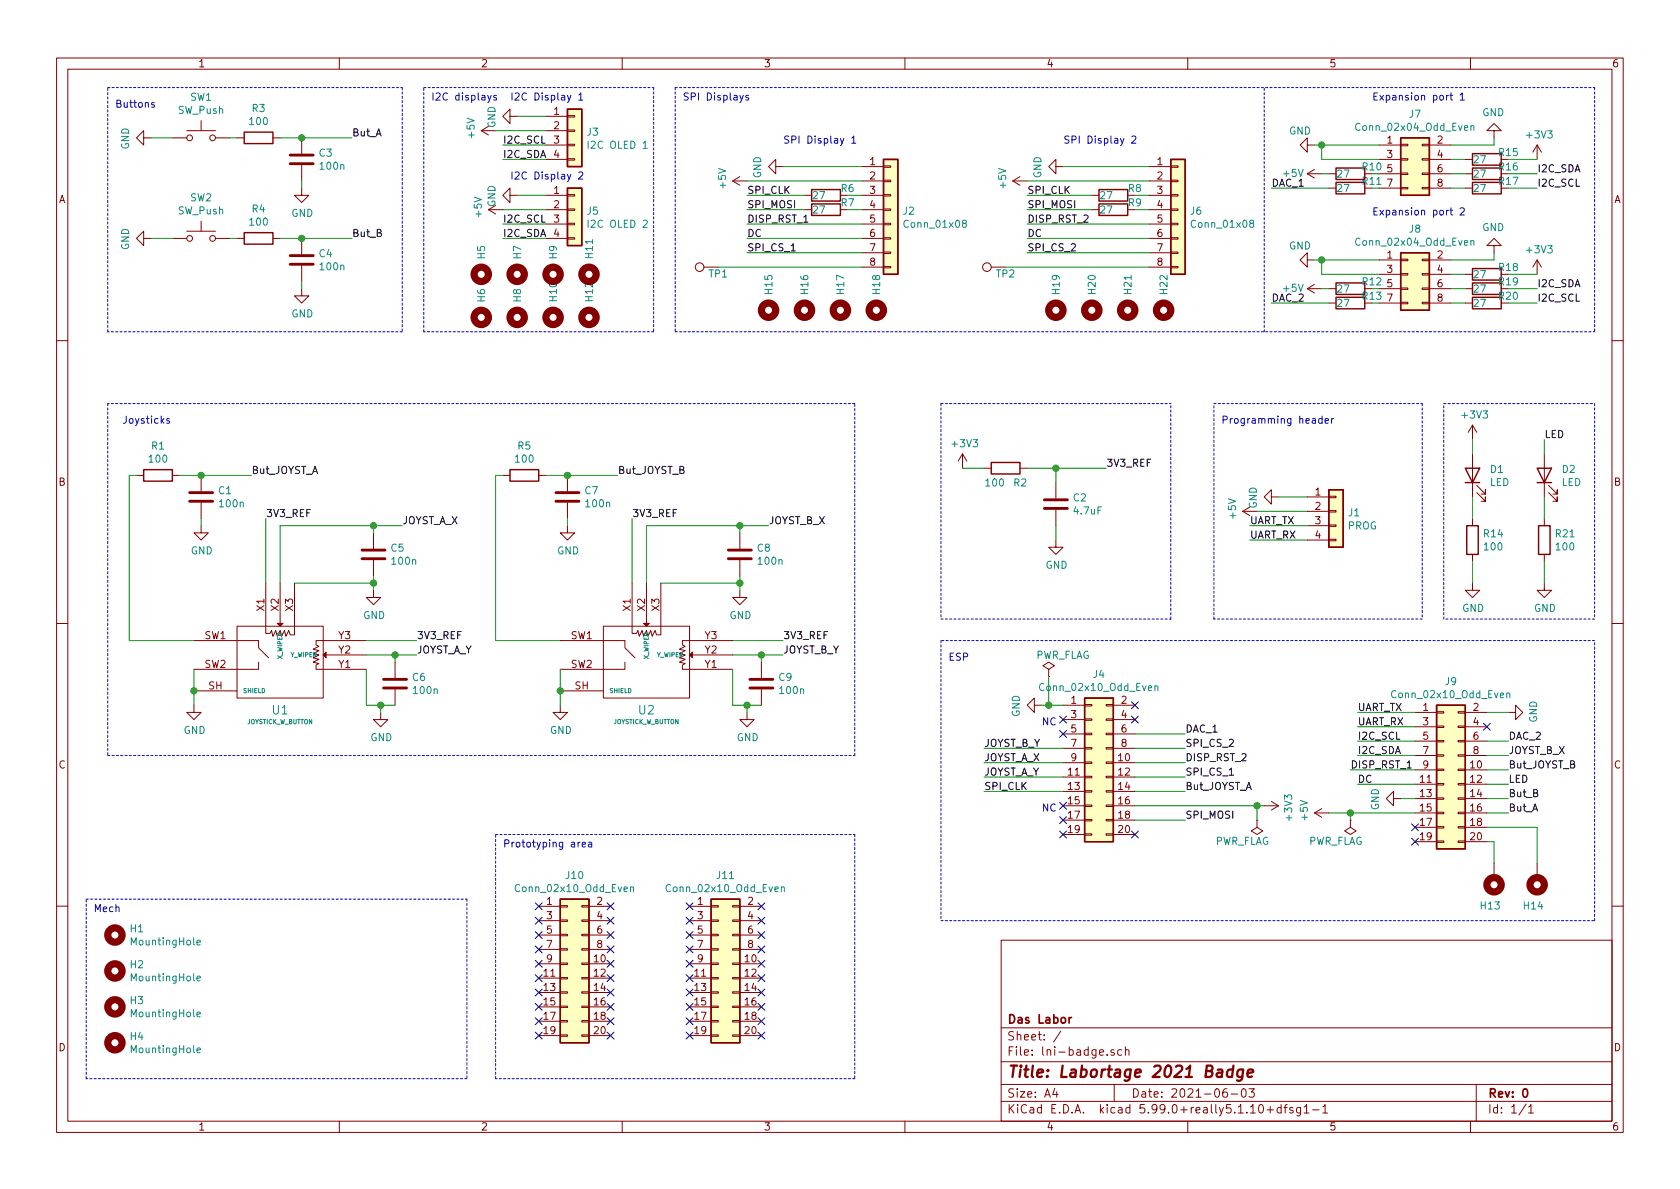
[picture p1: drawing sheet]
<svg xmlns="http://www.w3.org/2000/svg" width="297mm" height="210mm" viewBox="0 0 297 210" stroke-linecap="round" stroke-linejoin="round" font-family="sans-serif">
<g fill="none" stroke="#840000" stroke-width=".18">
<path d="M10 10.3h277v189.9h-277zM12 12.2h273v186.1h-273zM60 10.3v1.9M110 10.3v1.9M160 10.3v1.9M210 10.3v1.9M260 10.3v1.9M25.4 24.4v-1.3l-1.3 1.3 1.3 1.2v-1.2h1.3M30.5 24.4h2.5M33 23.1h5.1M35.6 21.3v1.8M35.6 39.1v1.8"/>
<path d="M38.1 24.4h2.5M41.9 24.4h1.3M48.3 24.4h1.2M53.3 33.3v1.2h1.3l-1.3 1.3-1.2-1.3h1.2M53.3 24.4v2.8M53.3 29.2v2.8M85.1 23.1h2.5M85.1 23.1l1.3 .8M86.4 22.3l-1.3 .8M88.9 37.1h-2.5l1.2 .7M90.2 34.5v-1.2l-1.3 1.2 1.3 1.3v-1.3h1.2M90.2 20.6v-1.3l-1.3 1.3 1.3 1.2v-1.2h1.2"/>
<path d="M96.5 37.1h3.8M96.5 34.5h3.8M96.5 28.2h3.8M96.5 25.6h3.8M96.5 23.1h3.8M96.5 39.6h3.8M96.5 20.6h3.8M100.3 28.1h1.3v.2h-1.3zM100.3 25.5h1.3v.3h-1.3zM100.3 20.4h1.3v.3h-1.3zM100.3 23h1.3v.2h-1.3zM100.3 39.5h1.3v.2h-1.3z"/>
<path d="M100.3 34.4h1.3v.3h-1.3zM100.3 37h1.3v.2h-1.3zM129.5 32h2.6M129.5 32l1.3 .8M130.8 31.2l-1.3 .8M137.2 29.5v-1.3l-1.3 1.3 1.3 1.2v-1.2h1.2M142.2 37.1h1.3M142.2 34.5h1.3M152.4 37.1h3.8M152.4 34.5h3.8M152.4 32h3.8M152.4 29.5h3.8"/>
<path d="M152.4 39.6h3.8M156.2 39.5h1.3v.2h-1.3zM156.2 34.4h1.3v.3h-1.3zM156.2 31.9h1.3v.2h-1.3zM156.2 29.3h1.3v.3h-1.3zM156.2 37h1.3v.2h-1.3zM179.1 32l1.2 .8M179.1 32h2.5M180.3 31.2l-1.2 .8M186.7 29.5v-1.3l-1.3 1.3 1.3 1.2v-1.2h1.3M193 37.1h1.3M193 34.5h1.3"/>
<path d="M203.2 37.1h3.8M203.2 34.5h3.8M203.2 32h3.8M203.2 29.5h3.8M203.2 39.6h3.8M207 39.5h1.3v.2h-1.3zM207 34.4h1.3v.3h-1.3zM207 31.9h1.3v.2h-1.3zM207 29.3h1.3v.3h-1.3zM207 37h1.3v.2h-1.3zM231.1 25.6v-1.2l-1.2 1.2 1.2 1.3v-1.3h1.3M231.1 30.7h2.6"/>
<path d="M231.1 30.7l1.3 .8M232.4 30l-1.3 .7M234.9 33.3h1.3M234.9 30.7h1.3M243.8 33.3h3.8M243.8 30.7h3.8M243.8 28.2h3.8M243.8 25.6h3.8M247.6 33.1h1.3v.3h-1.3zM247.6 30.6h1.3v.3h-1.3zM247.6 25.5h1.3v.3h-1.3zM247.6 28.1h1.3v.2h-1.3z"/>
<path d="M251.5 33.1h1.2v.3h-1.2zM251.5 30.6h1.2v.3h-1.2zM251.5 25.5h1.2v.3h-1.2zM251.5 28.1h1.2v.2h-1.2zM252.7 33.3h3.8M252.7 30.7h3.8M252.7 28.2h3.8M252.7 25.6h3.8M259.1 33.3h1.2M259.1 30.7h1.2M259.1 28.2h1.2M264.2 23.1h1.2l-1.2-1.3-1.3 1.3h1.3v1.3"/>
<path d="M271.8 25.6v2.6M271.8 25.6l-.8 1.3M271.8 25.6l.7 1.3M25.4 42.2v-1.3l-1.3 1.3 1.3 1.2v-1.2h1.3M30.5 42.2h2.5M33 40.9h5.1M38.1 42.2h2.5M41.9 42.2h1.3M48.3 42.2h1.2M53.3 51v1.3h1.3l-1.3 1.3-1.2-1.3h1.2M53.3 42.2v2.8M53.3 47v2.8"/>
<path d="M96.5 42.2h3.8M100.3 42h1.3v.3h-1.3zM124.5 47.2h2.5M152.4 42.2h3.8M152.4 47.2h3.8M152.4 44.7h3.8M156.2 42h1.3v.3h-1.3zM156.2 44.6h1.3v.2h-1.3zM156.2 47.1h1.3v.3h-1.3zM175.3 47.2h2.5M203.2 42.2h3.8M203.2 47.2h3.8"/>
<path d="M203.2 44.7h3.8M207 42h1.3v.3h-1.3zM207 44.6h1.3v.2h-1.3zM207 47.1h1.3v.3h-1.3zM231.1 46v-1.3l-1.2 1.3 1.2 1.2v-1.2h1.3M231.1 51h2.6M231.1 51l1.3 .8M232.4 50.3l-1.3 .7M234.9 51h1.3M234.9 53.6h1.3M243.8 46h3.8M243.8 48.5h3.8"/>
<path d="M243.8 51h3.8M243.8 53.6h3.8M247.6 53.5h1.3v.2h-1.3zM247.6 50.9h1.3v.3h-1.3zM247.6 45.8h1.3v.3h-1.3zM247.6 48.4h1.3v.2h-1.3zM251.5 53.5h1.2v.2h-1.2zM251.5 50.9h1.2v.3h-1.2zM251.5 45.8h1.2v.3h-1.2zM251.5 48.4h1.2v.2h-1.2zM252.7 46h3.8M252.7 48.5h3.8"/>
<path d="M252.7 51h3.8M252.7 53.6h3.8M259.1 48.5h1.2M259.1 51h1.2M259.1 53.6h1.2M264.2 43.4h1.2l-1.2-1.2-1.3 1.2h1.3v1.3M271.8 46l-.8 1.2M271.8 46v2.5M271.8 46l.7 1.2M10 60.2h2M260.3 75.2v2.5M260.3 75.2l-.7 1.2"/>
<path d="M260.3 75.2l.8 1.2M285 60.2h2M24.1 84.1h1.3M30.5 84.1h1.2M35.6 93v1.2h1.2l-1.2 1.3-1.3-1.3h1.3M35.6 84.1v2.8M35.6 88.9v2.8M66 94.2v2.8M66 99.1v2.7M88.9 84.1h1.3M95.2 84.1h1.3M100.3 93v1.2h1.3l-1.3 1.3-1.2-1.3h1.2"/>
<path d="M100.3 84.1v2.8M100.3 88.9v2.8M130.8 94.2v2.8M130.8 99.1v2.7M170.2 80.3l-.8 1.2M170.2 80.3v2.5M170.2 80.3l.7 1.2M174 82.8h1.3M180.3 82.8h1.3M186.7 95.5v1.3h1.3l-1.3 1.2-1.3-1.2h1.3M186.7 85.3v2.8M186.7 90.2v2.8"/>
<path d="M219.7 90.4h2.5M219.7 90.4l1.3 .8M221 89.7l-1.3 .7M224.8 87.9v-1.3l-1.3 1.3 1.3 1.2v-1.2h1.3M231.1 87.9h3.8M231.1 90.4h3.8M231.1 93h3.8M231.1 95.5h3.8M234.9 95.4h1.3v.2h-1.3zM234.9 92.8h1.3v.3h-1.3zM234.9 87.8h1.3v.2h-1.3zM234.9 90.3h1.3v.2h-1.3z"/>
<path d="M260.3 80.3v7.6M260.3 91.7v1.3M260.3 98v1.3M261.1 87.1l1.5 1.5v-.7v.7h-.7M261.1 85.8l1.5 1.6v-.8v.8h-.7M273 80.3v7.6M273 91.7v1.3M273 98v1.3M273.8 87.1l1.5 1.5v-.7v.7h-.7M273.8 85.8l1.5 1.6v-.8v.8h-.7M10 110.3h2M34.3 113.3h11.4v1.2l1.8 1.8"/>
<path d="M41.9 110.7h15.2v12.7h-15.2zM45.7 117.1v1.3h-11.4M47 103.1v8.9h.8l.2-.5 .3 1 .5-1 .2 1 .5-1 .3 1 .5-1 .2 1 .6-1 .2 .8h.8v-9.2M49.5 103.1v7.6M57.1 115.8h7.7M64.8 113.3h-8.9v.7l.5 .3-1 .5 1 .3-1 .5 1 .2-1 .5 1 .3-1 .5 1 .2-.5 .3v.8h8.9M66 104.4v1.3h1.3l-1.3 1.2-1.2-1.2h1.2M69.8 117.1v2.8M99.1 113.3h11.4v1.2l1.8 1.8M106.7 110.7h15.2v12.7h-15.2zM110.5 117.1v1.3h-11.4M111.8 103.1v8.9h.7l.3-.5 .2 1 .5-1 .3 1 .5-1 .3 1 .5-1 .2 1 .5-1 .3 .8h.7v-9.2"/>
<path d="M114.3 103.1v7.6M121.9 115.8h7.6M129.5 113.3h-8.9v.7l.6 .3-1.1 .5 1.1 .3-1.1 .5 1.1 .2-1.1 .5 1.1 .3-1.1 .5 1.1 .2-.6 .3v.8h8.9M130.8 104.4v1.3h1.3l-1.3 1.2-1.3-1.2h1.3M134.6 117.1v2.8M185.4 118.4l1-.7-1-.6-1 .6 1 .7v1.2M185.4 119.6h.1M260.3 103.1v1.3h1.3l-1.3 1.3-1.2-1.3h1.2M273 103.1v1.3h1.3l-1.3 1.3-1.2-1.3h1.2M285 110.3h2M34.3 124.7v1.3h1.3l-1.3 1.2-1.3-1.2h1.3M34.3 122.2h7.6"/>
<path d="M67.3 126v1.2h1.3l-1.3 1.3-1.3-1.3h1.3M69.8 121.9v2.8M99.1 124.7v1.3h1.2l-1.2 1.2-1.3-1.2h1.3M99.1 122.2h7.6M132.1 126v1.2h1.2l-1.2 1.3-1.3-1.3h1.3M134.6 121.9v2.8M182.9 124.7v-1.3l-1.3 1.3 1.3 1.3v-1.3h1.2M188 124.7h3.8M188 134.9h3.8M188 137.4h3.8M188 139.9h3.8M188 127.2h3.8"/>
<path d="M188 129.8h3.8M188 132.3h3.8M191.8 139.8h1.2v.3h-1.2zM191.8 137.3h1.2v.2h-1.2zM191.8 132.2h1.2v.3h-1.2zM191.8 129.7h1.2v.2h-1.2zM191.8 127.1h1.2v.3h-1.2zM191.8 124.6h1.2v.2h-1.2zM191.8 134.7h1.2v.3h-1.2zM195.6 139.8h1.2v.3h-1.2zM195.6 137.3h1.2v.2h-1.2zM195.6 132.2h1.2v.3h-1.2z"/>
<path d="M195.6 129.7h1.2v.2h-1.2zM195.6 127.1h1.2v.3h-1.2zM195.6 124.6h1.2v.2h-1.2zM195.6 134.7h1.2v.3h-1.2zM196.8 124.7h3.9M196.8 134.9h3.9M196.8 137.4h3.9M196.8 139.9h3.9M196.8 127.2h3.9M196.8 129.8h3.9M196.8 132.3h3.9M250.2 126h3.8"/>
<path d="M250.2 136.1h3.8M250.2 138.7h3.8M250.2 128.5h3.8M250.2 131.1h3.8M250.2 133.6h3.8M254 138.6h1.3v.2h-1.3zM254 133.5h1.3v.2h-1.3zM254 130.9h1.3v.3h-1.3zM254 128.4h1.3v.2h-1.3zM254 125.9h1.3v.2h-1.3zM254 136h1.3v.3h-1.3zM257.8 138.6h1.3v.2h-1.3z"/>
<path d="M257.8 133.5h1.3v.2h-1.3zM257.8 130.9h1.3v.3h-1.3zM257.8 128.4h1.3v.2h-1.3zM257.8 125.9h1.3v.2h-1.3zM257.8 136h1.3v.3h-1.3zM259.1 126h3.8M259.1 136.1h3.8M259.1 138.7h3.8M259.1 128.5h3.8M259.1 131.1h3.8M259.1 133.6h3.8M266.7 126h1.3v-1.3l1.2 1.3-1.2 1.2v-1.2"/>
<path d="M188 142.5h3.8M188 145h3.8M188 147.6h3.8M191.8 142.4h1.2v.2h-1.2zM191.8 144.9h1.2v.3h-1.2zM191.8 147.4h1.2v.3h-1.2zM195.6 142.4h1.2v.2h-1.2zM195.6 144.9h1.2v.3h-1.2zM195.6 147.4h1.2v.3h-1.2zM196.8 142.5h3.9M196.8 145h3.9M196.8 147.6h3.9"/>
<path d="M222.2 145v1.3l1.1 .6-1.1 .7-1-.7 1-.6M222.2 145h.1M223.5 142.5h2.6M224.8 141.7l1.3 .8M226.1 142.5l-1.3 .8M232.4 143.8l1.3 .7M232.4 143.8h2.5M233.7 143l-1.3 .8M238.8 145v1.3l1 .6-1 .7-1.1-.7 1.1-.6M238.8 145h.1M246.4 141.2v-1.3l-1.3 1.3 1.3 1.3v-1.3h1.2M250.2 143.8h3.8"/>
<path d="M250.2 141.2h3.8M250.2 146.3h3.8M250.2 148.8h3.8M254 141.1h1.3v.2h-1.3zM254 143.6h1.3v.3h-1.3zM254 146.2h1.3v.2h-1.3zM254 148.7h1.3v.3h-1.3zM257.8 141.1h1.3v.2h-1.3zM257.8 143.6h1.3v.3h-1.3zM257.8 146.2h1.3v.2h-1.3zM257.8 148.7h1.3v.3h-1.3zM259.1 143.8h3.8"/>
<path d="M259.1 141.2h3.8M259.1 146.3h3.8M259.1 148.8h3.8M264.2 152.6v2.6M271.8 152.6v2.6M10 160.2h2M95.2 160.3h3.9M95.2 170.4h3.9M95.2 173h3.9M95.2 175.5h3.9M95.2 178h3.9M95.2 162.8h3.9"/>
<path d="M95.2 165.3h3.9M95.2 167.9h3.9M99.1 175.4h1.2v.2h-1.2zM99.1 177.9h1.2v.3h-1.2zM99.1 172.8h1.2v.3h-1.2zM99.1 167.8h1.2v.2h-1.2zM99.1 165.2h1.2v.3h-1.2zM99.1 162.7h1.2v.2h-1.2zM99.1 160.1h1.2v.3h-1.2zM99.1 170.3h1.2v.3h-1.2zM102.9 175.4h1.2v.2h-1.2zM102.9 177.9h1.2v.3h-1.2z"/>
<path d="M102.9 172.8h1.2v.3h-1.2zM102.9 167.8h1.2v.2h-1.2zM102.9 165.2h1.2v.3h-1.2zM102.9 162.7h1.2v.2h-1.2zM102.9 160.1h1.2v.3h-1.2zM102.9 170.3h1.2v.3h-1.2zM104.1 160.3h3.8M104.1 170.4h3.8M104.1 173h3.8M104.1 175.5h3.8M104.1 178h3.8M104.1 162.8h3.8"/>
<path d="M104.1 165.3h3.8M104.1 167.9h3.8M121.9 160.3h3.8M121.9 170.4h3.8M121.9 173h3.8M121.9 175.5h3.8M121.9 178h3.8M121.9 162.8h3.8M121.9 165.3h3.8M121.9 167.9h3.8M125.7 175.4h1.3v.2h-1.3zM125.7 177.9h1.3v.3h-1.3z"/>
<path d="M125.7 172.8h1.3v.3h-1.3zM125.7 167.8h1.3v.2h-1.3zM125.7 165.2h1.3v.3h-1.3zM125.7 162.7h1.3v.2h-1.3zM125.7 160.1h1.3v.3h-1.3zM125.7 170.3h1.3v.3h-1.3zM129.5 175.4h1.3v.2h-1.3zM129.5 177.9h1.3v.3h-1.3zM129.5 172.8h1.3v.3h-1.3zM129.5 167.8h1.3v.2h-1.3zM129.5 165.2h1.3v.3h-1.3zM129.5 162.7h1.3v.2h-1.3z"/>
<path d="M129.5 160.1h1.3v.3h-1.3zM129.5 170.3h1.3v.3h-1.3zM130.8 160.3h3.8M130.8 170.4h3.8M130.8 173h3.8M130.8 175.5h3.8M130.8 178h3.8M130.8 162.8h3.8M130.8 165.3h3.8M130.8 167.9h3.8M177 166.3h108v32h-108zM285 160.2h2"/>
<path d="M60 198.3v1.9M95.2 180.6h3.9M95.2 183.1h3.9M99.1 180.5h1.2v.2h-1.2zM99.1 183h1.2v.3h-1.2zM102.9 180.5h1.2v.2h-1.2zM102.9 183h1.2v.3h-1.2zM104.1 180.6h3.8M104.1 183.1h3.8M110 198.3v1.9M121.9 180.6h3.8M121.9 183.1h3.8"/>
<path d="M125.7 180.5h1.3v.2h-1.3zM125.7 183h1.3v.3h-1.3zM129.5 180.5h1.3v.2h-1.3zM129.5 183h1.3v.3h-1.3zM130.8 180.6h3.8M130.8 183.1h3.8M160 198.3v1.9M177 194.8h108M177 191.8h108M177 187.8h108M177 181.8h108M186.5 192.5l-.4 1h1"/>
<path d="M186.8 193v1M187.6 182.3l-1.3 2M195.8 186.5v.1M197 185.7l-.4-.1-.2 .2 .1 .2 .5 .2v.3h-.6M197 191.8v3M198.3 185.7l-.4-.1-.3 .3 .1 .6 .2 .1 .4-.1M199 185.7l.2-.1 .3 .1 .1 .9M199 185.1v1.5M210 198.3v1.9M216.9 192.5a.62 .62 0 0 0-.7 .7l.1 .7 .2 .1 .5-.1v-.5l-.1-.2-.4-.1-.3 .3M217.7 193.5h1.1M219.6 192.7l.4-.2a.94 .94 0 0 1 0 1.5 .82 .82 0 0 1-.4-1.3z"/>
<path d="M220.8 192.5h1l-.5 .6 .4 .1v.7l-.2 .1-.7-.1M222.7 195.5l.2-.2a.8 .8 0 0 1 .5 .8 .8 .8 0 0 1-.5 .7l-.2-.1-.2-.4zM224 196.3h1.2M224.6 195.7v1.1M226.5 195.9l-.4-.1-.3 .3 .1 .6 .2 .1 .4-.1M226.5 195.3v1.5M227 195.8h.6M227.6 195.3l-.4 .2v1.3M228.6 195.9a.37 .37 0 0 0-.6 .1l.1 .3 .5 .1 .1 .1-.3 .3-.4-.1M229.9 195.8v1.2l-.2 .3h-.4M229.9 195.9l-.4-.1-.3 .3 .1 .6 .2 .1 .4-.1M230.6 195.8l.4-.5v1.5"/>
<path d="M230.6 196.8h.8M232.1 196.3h1.1M233.9 195.8l.4-.5v1.5M233.9 196.8h.8M260 198.3v1.9M261 191.8v6.5M269.8 195.2l-1.2 2M270.3 195.8l.4-.5v1.5M270.3 196.8h.8"/>
<circle cx="33.5" cy="24.4" r=".51"/>
<circle cx="37.6" cy="24.4" r=".51"/>
<circle cx="33.5" cy="42.2" r=".51"/>
<circle cx="37.6" cy="42.2" r=".51"/>
<circle cx="123.7" cy="47.2" r=".76"/>
<circle cx="174.5" cy="47.2" r=".76"/>
</g>
<path d="M189 179.9v1M189.5 179.9l-.5 .3M269.4 192.7l.2-.2a.8 .8 0 0 1 .5 .8 .8 .8 0 0 1-.5 .7l-.2-.1-.2-.4z" fill="none" stroke="#840000" stroke-width=".3"/>
<path d="M218 189.2a.68 .68 0 0 0-1 .3l-.1 .6 .2 .2 .1 .1 .6-.1M218.1 188.4l-.3 2M219.8 189.2a.68 .68 0 0 0-1 .3v.8l.3 .1 .6-.1M219.8 189.1l-.2 1.6a.6 .6 0 0 1-.9 .3M220.6 189.8l1-.2-.1-.4-.5-.1-.4 .3v.9l.2 .1 .6-.1" fill="none" stroke="#840000" stroke-width=".41"/>
<g fill="none" stroke="#840000" stroke-width=".51">
<path d="M51.3 29h4.1M51.3 27.4h4.1M51.3 46.7h4.1M51.3 45.2h4.1M33.5 88.6h4.1M33.5 87.1h4.1M64 98.8h4.1M64 97.3h4.1M98.3 88.6h4.1M98.3 87.1h4.1M128.8 98.8h4M128.8 97.3h4"/>
<path d="M184.7 89.9h4M184.7 88.4h4M67.8 121.7h4.1M67.8 120.1h4.1M132.6 121.7h4.1M132.6 120.1h4.1"/>
</g>
<g fill="none" stroke="#840000" stroke-width=".25">
<path d="M100.3 19.3h2.6v10.2h-2.6zM43.2 23.4h5.1v2h-5.1zM100.3 33.3h2.6v10.1h-2.6zM143.5 36.1h5.1v2h-5.1zM143.5 33.5h5.1v2.1h-5.1zM156.2 28.2h2.5v20.3h-2.5zM194.3 36.1h5.1v2h-5.1zM194.3 33.5h5.1v2.1h-5.1zM207 28.2h2.5v20.3h-2.5zM236.2 32.3h5.1v2h-5.1zM236.2 29.7h5.1v2h-5.1zM247.6 24.4h5.1v10.1h-5.1z"/>
<path d="M260.3 32.3h5.1v2h-5.1zM260.3 29.7h5.1v2h-5.1zM260.3 27.2h5.1v2h-5.1zM43.2 41.1h5.1v2.1h-5.1zM236.2 50h5.1v2.1h-5.1zM236.2 52.6h5.1v2h-5.1zM247.6 44.7h5.1v10.2h-5.1zM260.3 47.5h5.1v2h-5.1zM260.3 50h5.1v2.1h-5.1zM260.3 52.6h5.1v2h-5.1zM25.4 83.1h5.1v2h-5.1zM90.2 83.1h5v2h-5z"/>
<path d="M175.3 81.8h5v2h-5zM234.9 86.6h2.6v10.2h-2.6zM259.1 82.8h2.5l-1.3 2.5zM259.1 85.3h2.5M259.3 93h2.1v5h-2.1zM271.8 82.8h2.5l-1.3 2.5zM271.8 85.3h2.5M272 93h2.1v5h-2.1zM191.8 123.4h5v25.4h-5zM254 124.7h5.1v25.4h-5.1zM99.1 159h5v25.4h-5zM125.7 159h5.1v25.4h-5.1z"/>
</g>
<g fill="#ffffc2" stroke="#ffffc2" stroke-width=".18">
<path d="M99.1 159h5v25.4h-5z"/>
<path d="M125.7 159h5.1v25.4h-5.1z"/>
<path d="M247.6 44.7h5.1v10.2h-5.1z"/>
<path d="M247.6 24.4h5.1v10.1h-5.1z"/>
<path d="M156.2 28.2h2.5v20.3h-2.5z"/>
<path d="M254 124.7h5.1v25.4h-5.1z"/>
<path d="M191.8 123.4h5v25.4h-5z"/>
<path d="M100.3 19.3h2.6v10.2h-2.6z"/>
<path d="M100.3 33.3h2.6v10.1h-2.6z"/>
<path d="M234.9 86.6h2.6v10.2h-2.6z"/>
<path d="M207 28.2h2.5v20.3h-2.5z"/>
</g>
<g fill="none" stroke="#008484" stroke-width=".18">
<path d="M113.7 26.2h.8M170.4 39.5l-.2-.1v-.3l.2-.2 .4 .1v.4l-.5 .1-.1 .2v.3l.2 .2h.4l.1-.2-.1-.4-.2-.1M221.2 39.5l-.2-.1v-.3l.2-.2 .4 .1v.4l-.5 .1-.1 .2v.3l.2 .2h.4l.1-.2-.1-.4-.2-.1M260.1 22.3l.1-.1 .4 .1v.8M260.1 22.2v.9M260.1 42.7l.1-.2 .4 .1v.8M260.1 42.5v.9M204.2 121.4l.2-.1h.3v.8M204.2 121.3v.8M266.4 122.7l.2-.2 .3 .1 .1 .8M266.4 122.5v.9M111.5 157l.2-.2 .3 .1v.8"/>
<path d="M111.5 156.8v.9M138.2 157l.1-.2 .3 .1 .1 .8M138.2 156.8v.9M34.8 179.4l.6-.1v-.3h-.4l-.2 .1 .1 .7h.5M34.8 173l.6-.1v-.2l-.4-.1-.2 .2 .1 .6h.5M34.8 166.7l.6-.1v-.3h-.4l-.2 .1 .1 .7h.5M34.8 185.7l.6-.1v-.2l-.4-.1-.2 .2 .1 .6h.5"/>
</g>
<g fill="none" stroke="#840000" stroke-width="1.3">
<circle cx="85.1" cy="56.1" r="1.27"/>
<circle cx="85.1" cy="48.5" r="1.27"/>
<circle cx="91.4" cy="56.1" r="1.27"/>
<circle cx="91.4" cy="48.5" r="1.27"/>
<circle cx="97.8" cy="56.1" r="1.27"/>
<circle cx="97.8" cy="48.5" r="1.27"/>
<circle cx="104.1" cy="56.1" r="1.27"/>
<circle cx="104.1" cy="48.5" r="1.27"/>
<circle cx="135.9" cy="54.9" r="1.27"/>
<circle cx="142.2" cy="54.9" r="1.27"/>
<circle cx="148.6" cy="54.9" r="1.27"/>
<circle cx="154.9" cy="54.9" r="1.27"/>
<circle cx="186.7" cy="54.9" r="1.27"/>
<circle cx="193" cy="54.9" r="1.27"/>
<circle cx="199.4" cy="54.9" r="1.27"/>
<circle cx="205.7" cy="54.9" r="1.27"/>
<circle cx="264.2" cy="156.5" r="1.27"/>
<circle cx="271.8" cy="156.5" r="1.27"/>
<circle cx="20.3" cy="171.7" r="1.27"/>
<circle cx="20.3" cy="165.3" r="1.27"/>
<circle cx="20.3" cy="178" r="1.27"/>
<circle cx="20.3" cy="184.4" r="1.27"/>
</g>
<g fill="#840000" stroke="#840000" stroke-width=".18">
<path d="M113.8 110.2h1l-.5 .5z"/>
<path d="M121.9 115.8l.5-.5v1z"/>
<path d="M49 110.2h1l-.5 .5z"/>
<path d="M57.1 115.8l.6-.5v1z"/>
</g>
<g fill="none" stroke="#0000c2" stroke-width=".18" stroke-dasharray=".4 .4">
<path d="M19 15.5h52.1M71.1 15.5v43.2M74.9 15.5h40.7M115.6 15.5v43.2M119.4 15.5v43.2M119.4 15.5h162.5M281.9 15.5v43.2M19 58.7v-43.2M71.1 58.7h-52.1M74.9 58.7v-43.2M115.6 58.7h-40.7M119.4 58.7h162.5"/>
<path d="M223.5 58.7v-43.2M19 71.4v62.2M151.1 71.4h-132.1M166.4 71.4v38.1M166.4 71.4h40.6M214.6 71.4h36.9M251.5 71.4v38.1M255.3 71.4h26.6M281.9 71.4v38.1M166.4 113.3v49.5M166.4 109.5h40.6M207 109.5v-38.1"/>
<path d="M214.6 109.5v-38.1M251.5 109.5h-36.9M255.3 109.5v-38.1M281.9 113.3h-115.5M281.9 109.5h-26.6M19 133.6h132.1M151.1 133.6v-62.2M15.2 159h67.3M82.5 159v31.7M87.6 147.6h63.5M151.1 147.6v43.1M166.4 162.8h115.5"/>
<path d="M281.9 162.8v-49.5M15.2 190.7v-31.7M82.5 190.7h-67.3M87.6 190.7v-43.1M151.1 190.7h-63.5"/>
</g>
<g fill="none" stroke="#008400" stroke-width=".18">
<path d="M26.7 24.4h3.8M40.6 24.4h1.3M49.5 24.4h12.7M53.3 32v1.3M87.6 23.1h8.9M88.9 25.6h7.6M88.9 28.2h7.6M88.9 39.6h7.6M88.9 37.1h7.6M91.4 34.5h5.1M91.4 20.6h5.1M132.1 39.6h20.3"/>
<path d="M132.1 37.1h10.1M132.1 34.5h10.1M132.1 32h20.3M138.4 29.5h14M149.9 37.1h2.5M149.9 34.5h2.5M181.6 39.6h21.6M181.6 37.1h11.4M181.6 34.5h11.4M181.6 32h21.6M188 29.5h15.2M200.7 37.1h2.5"/>
<path d="M200.7 34.5h2.5M224.8 33.3h10.1M232.4 25.6h11.4M233.7 25.6v2.6h10.1M233.7 30.7h1.2M256.5 28.2h2.6M256.5 30.7h2.6M256.5 33.3h2.6M264.2 24.4v1.2h-7.7M266.7 28.2h5.1M266.7 30.7h5.1M266.7 33.3h5.1"/>
<path d="M26.7 42.2h3.8M40.6 42.2h1.3M49.5 42.2h12.7M53.3 49.8v1.2M88.9 42.2h7.6M127 47.2h25.4M132.1 42.2h20.3M132.1 44.7h20.3M177.8 47.2h25.4M181.6 42.2h21.6M181.6 44.7h21.6M224.8 53.6h10.1"/>
<path d="M232.4 46h11.4M233.7 46v2.5h10.1M233.7 51h1.2M256.5 48.5h2.6M256.5 51h2.6M256.5 53.6h2.6M264.2 44.7v1.3h-7.7M266.7 48.5h5.1M266.7 51h5.1M266.7 53.6h5.1M260.3 77.7v2.6M273 77.7v2.6"/>
<path d="M24.1 84.1h-1.2v29.2h11.4M31.7 84.1h12.7M35.6 91.7v1.3M47 91.7v11.4M66 93v1.2M71.1 93h-21.6v10.1M88.9 84.1h-1.3v29.2h11.5M96.5 84.1h12.7M100.3 91.7v1.3M111.8 91.7v11.4M130.8 93v1.2M135.9 93h-21.6v10.1"/>
<path d="M170.2 82.8h3.8M181.6 82.8h14M186.7 82.8v2.5M186.7 93v2.5M221 93h10.1M221 95.5h10.1M222.2 90.4h8.9M226.1 87.9h5M260.3 87.9v3.8M260.3 99.3v3.8M273 87.9v3.8M273 99.3v3.8"/>
<path d="M34.3 118.4v6.3M52.1 103.1h13.9M64.8 113.3h8.9M64.8 115.8h8.9M64.8 118.4v6.3h5M66 101.8v2.6M69.8 115.8v1.3M99.1 118.4v6.3M116.8 103.1h14M129.5 113.3h8.9M129.5 115.8h8.9M129.5 118.4v6.3h5.1"/>
<path d="M130.8 101.8v2.6M134.6 115.8v1.3M185.4 119.6v5.1M67.3 124.7v1.3M132.1 124.7v1.3M174 139.9h14M174 132.3h14M174 134.9h14M174 137.4h14M184.1 124.7h3.9M200.7 139.9h8.8M200.7 132.3h8.8"/>
<path d="M200.7 134.9h8.8M200.7 137.4h8.8M200.7 129.8h8.8M238.8 136.1h11.4M240 126h10.2M240 133.6h10.2M240 131.1h10.2M240 128.5h10.2M240 138.7h10.2M262.9 126h3.8M262.9 133.6h3.8M262.9 136.1h3.8"/>
<path d="M262.9 131.1h3.8M262.9 138.7h3.8M200.7 142.5h22.8M200.7 145h8.8M222.2 142.5v2.5M234.9 143.8h15.3M238.8 143.8v1.2M247.6 141.2h2.6M262.9 148.8h1.3v3.8M262.9 146.3h8.9v6.3M262.9 141.2h3.8M262.9 143.8h3.8"/>
</g>
<path d="M139.9 44.4h.7M217.3 137.1h.8" fill="none" stroke="#000" stroke-width=".18"/>
<g fill="none" stroke="#0000c2" stroke-width=".18">
<path d="M27.3 18.2l-.3-.1-.2 .2v.2l.5 .1v.3h-.5M86.2 16.9l.3 .8M86.8 16.9l-.4 1.1-.2 .1M87.8 16.9h-.3l-.2 .1v.2l.5 .1v.3h-.5M102.3 16.8l.4-.4v1.3M102.3 17.7h.7M131.4 16.9l-.4 1.1-.2 .1M132.3 16.9h-.3l-.1 .1v.2l.4 .1v.3h-.4M256.4 16.9h.4M256.5 16.4v1.1l.3 .2M258.2 16.8l.3-.4v1.3M258.2 17.7h.7"/>
<path d="M102.3 30.5l.5-.1 .2 .4v.2l-.7 .7h.7M150.6 24.4l.4-.4v1.3M150.6 25.3h.7M200.1 24.2l.5-.2 .2 .4v.2l-.7 .7h.7M256.4 37.2h.4M256.5 36.7v1.1l.3 .2M258.2 36.9l.4-.2 .3 .2v.2v.2l-.8 .7h.8M29.9 74.1l-.3-.1-.1 .2v.2l.4 .1v.3h-.4M233.8 74.1l-.4-.1-.3 .2 .1 .6h.6M233.8 73.6v1.2M234.3 74.4l.6-.1-.1-.2-.3-.1-.2 .2v.6h.5M235.4 74v.8"/>
<path d="M235.8 74l-.4 .2M102.6 148.9l-.4 .3M102.9 149.3l.6-.1v-.2l-.4-.1-.2 .2 .1 .6h.5M104.1 149h.5v.8M104.6 149.2l-.4 .1-.2 .2 .1 .2h.5"/>
</g>
<g fill="#008400" stroke="#008400" stroke-width=".25">
<circle cx="233.7" cy="46" r=".51"/>
<circle cx="130.8" cy="93" r=".51"/>
<circle cx="132.1" cy="124.7" r=".51"/>
<circle cx="130.8" cy="103.1" r=".51"/>
<circle cx="134.6" cy="115.8" r=".51"/>
<circle cx="185.4" cy="124.7" r=".51"/>
<circle cx="233.7" cy="25.6" r=".51"/>
<circle cx="99.1" cy="122.2" r=".51"/>
<circle cx="238.8" cy="143.8" r=".51"/>
<circle cx="35.6" cy="84.1" r=".51"/>
<circle cx="66" cy="103.1" r=".51"/>
<circle cx="66" cy="93" r=".51"/>
<circle cx="67.3" cy="124.7" r=".51"/>
<circle cx="186.7" cy="82.8" r=".51"/>
<circle cx="69.9" cy="115.8" r=".51"/>
<circle cx="34.3" cy="122.2" r=".51"/>
<circle cx="100.3" cy="84.1" r=".51"/>
<circle cx="53.3" cy="24.4" r=".51"/>
<circle cx="53.3" cy="42.2" r=".51"/>
<circle cx="222.3" cy="142.5" r=".51"/>
</g>
<g fill="none" stroke="#000084" stroke-width=".18">
<path d="M187.4 129.2l1.2 1.2M187.4 126.6l1.2 1.3M188.6 129.2l-1.2 1.2M188.6 126.6l-1.2 1.3M200.1 124.1l1.2 1.2M200.1 126.6l1.2 1.3M201.3 124.1l-1.2 1.2M201.3 126.6l-1.2 1.3M262.3 127.9l1.2 1.2M263.5 127.9l-1.2 1.2M94.6 159.7l1.3 1.2M95.9 159.7l-1.3 1.2"/>
<path d="M107.3 159.7l1.3 1.2M108.6 159.7l-1.3 1.2M121.3 159.7l1.2 1.2M122.5 159.7l-1.2 1.2M134 159.7l1.2 1.2M135.2 159.7l-1.2 1.2M187.4 147l1.2 1.2M187.4 144.4l1.2 1.2M187.4 141.9l1.2 1.2M188.6 147l-1.2 1.2M188.6 144.4l-1.2 1.2M188.6 141.9l-1.2 1.2"/>
<path d="M200.1 147l1.2 1.2M201.3 147l-1.2 1.2M249.6 148.2l1.2 1.2M249.6 145.7l1.2 1.2M250.8 148.2l-1.2 1.2M250.8 145.7l-1.2 1.2M94.6 177.4l1.3 1.3M94.6 162.2l1.3 1.2M94.6 167.3l1.3 1.2M94.6 169.8l1.3 1.2M94.6 180l1.3 1.2M94.6 174.9l1.3 1.2"/>
<path d="M94.6 172.4l1.3 1.2M94.6 164.7l1.3 1.3M95.9 177.4l-1.3 1.3M95.9 180l-1.3 1.2M95.9 174.9l-1.3 1.2M95.9 172.4l-1.3 1.2M95.9 169.8l-1.3 1.2M95.9 167.3l-1.3 1.2M95.9 164.7l-1.3 1.3M95.9 162.2l-1.3 1.2M107.3 167.3l1.3 1.2M107.3 169.8l1.3 1.2"/>
<path d="M107.3 172.4l1.3 1.2M107.3 174.9l1.3 1.2M107.3 177.4l1.3 1.3M107.3 180l1.3 1.2M107.3 164.7l1.3 1.3M107.3 162.2l1.3 1.2M108.6 164.7l-1.3 1.3M108.6 167.3l-1.3 1.2M108.6 169.8l-1.3 1.2M108.6 172.4l-1.3 1.2M108.6 174.9l-1.3 1.2M108.6 177.4l-1.3 1.3"/>
<path d="M108.6 180l-1.3 1.2M108.6 162.2l-1.3 1.2M121.3 169.8l1.2 1.2M121.3 167.3l1.2 1.2M121.3 174.9l1.2 1.2M121.3 180l1.2 1.2M121.3 177.4l1.2 1.3M121.3 172.4l1.2 1.2M121.3 164.7l1.2 1.3M121.3 162.2l1.2 1.2M122.5 174.9l-1.2 1.2M122.5 180l-1.2 1.2"/>
<path d="M122.5 172.4l-1.2 1.2M122.5 177.4l-1.2 1.3M122.5 169.8l-1.2 1.2M122.5 167.3l-1.2 1.2M122.5 164.7l-1.2 1.3M122.5 162.2l-1.2 1.2M134 177.4l1.2 1.3M134 180l1.2 1.2M134 172.4l1.2 1.2M134 169.8l1.2 1.2M134 167.3l1.2 1.2M134 164.7l1.2 1.3"/>
<path d="M134 162.2l1.2 1.2M134 174.9l1.2 1.2M135.2 177.4l-1.2 1.3M135.2 180l-1.2 1.2M135.2 162.2l-1.2 1.2M135.2 172.4l-1.2 1.2M135.2 169.8l-1.2 1.2M135.2 167.3l-1.2 1.2M135.2 164.7l-1.2 1.3M135.2 174.9l-1.2 1.2M94.6 182.5l1.3 1.2M95.9 182.5l-1.3 1.2"/>
<path d="M107.3 182.5l1.3 1.2M108.6 182.5l-1.3 1.2M121.3 182.5l1.2 1.2M122.5 182.5l-1.2 1.2M134 182.5l1.2 1.2M135.2 182.5l-1.2 1.2"/>
</g>
<text font-size="2.8" fill="#840000" x="178" y="190.5">Title: Labortage 2021 Badge</text>
<g font-size="2.1" fill="#008484">
<text x="48.2" y="126.3">U1</text>
<text x="113" y="126.3">U2</text>
</g>
<g font-size="2.1" fill="#840000">
<text x="178" y="184">Sheet: /</text>
<text x="178" y="181">Das Labor</text>
<text x="178" y="186.7">File: lni-badge.sch</text>
<text x="178" y="196.9">KiCad E.D.A. kicad 5.99.0+really5.1.10+dfsg1-1</text>
<text x="178" y="194.1">Size: A4</text>
<text x="200" y="194.1">Date: 2021-06-03</text>
<text x="263" y="194.1">Rev: 0</text>
<text x="263" y="196.9">Id: 1/1</text>
</g>
<g font-size="1.8" fill="#840000">
<text x="35" y="11.9">1</text>
<text x="85" y="11.9">2</text>
<text x="135" y="11.9">3</text>
<text x="185" y="11.9">4</text>
<text x="235" y="11.9">5</text>
<text x="285" y="11.9">6</text>
<text x="97.9" y="20.3">1</text>
<text x="97.9" y="22.9">2</text>
<text x="97.9" y="25.4">3</text>
<text x="97.9" y="27.9">4</text>
<text x="153.8" y="29.2">1</text>
<text x="204.6" y="29.2">1</text>
<text x="245.3" y="25.4">1</text>
<text x="245.3" y="27.9">3</text>
<text x="254.2" y="25.4">2</text>
<text x="254.2" y="27.9">4</text>
<text x="10.4" y="35.9">A</text>
<text x="97.9" y="34.3">1</text>
<text x="153.8" y="31.7">2</text>
<text x="153.8" y="34.3">3</text>
<text x="204.6" y="31.7">2</text>
<text x="204.6" y="34.3">3</text>
<text x="245.3" y="30.5">5</text>
<text x="245.3" y="33">7</text>
<text x="254.2" y="30.5">6</text>
<text x="254.2" y="33">8</text>
<text x="285.4" y="35.9">A</text>
<text x="87.6" y="36.6" transform="rotate(-90 87.6 36.6)">GND</text>
<text x="97.9" y="36.8">2</text>
<text x="97.9" y="39.4">3</text>
<text x="97.9" y="41.9">4</text>
<text x="153.8" y="36.8">4</text>
<text x="153.8" y="39.4">5</text>
<text x="153.8" y="41.9">6</text>
<text x="204.6" y="36.8">4</text>
<text x="204.6" y="39.4">5</text>
<text x="204.6" y="41.9">6</text>
<text x="153.8" y="44.4">7</text>
<text x="153.8" y="47">8</text>
<text x="204.6" y="44.4">7</text>
<text x="204.6" y="47">8</text>
<text x="245.3" y="45.7">1</text>
<text x="254.2" y="45.7">2</text>
<text x="245.3" y="48.3">3</text>
<text x="245.3" y="50.8">5</text>
<text x="245.3" y="53.3">7</text>
<text x="254.2" y="48.3">4</text>
<text x="254.2" y="50.8">6</text>
<text x="254.2" y="53.3">8</text>
<text x="10.4" y="85.9">B</text>
<text x="232.6" y="87.6">1</text>
<text x="285.4" y="85.9">B</text>
<text x="232.6" y="90.2">2</text>
<text x="232.6" y="92.7">3</text>
<text x="232.6" y="95.2">4</text>
<text x="46.7" y="108" transform="rotate(-90 46.7 108)">X1</text>
<text x="49.3" y="108" transform="rotate(-90 49.3 108)">X2</text>
<text x="51.8" y="108" transform="rotate(-90 51.8 108)">X3</text>
<text x="111.5" y="108" transform="rotate(-90 111.5 108)">X1</text>
<text x="114" y="108" transform="rotate(-90 114 108)">X2</text>
<text x="116.6" y="108" transform="rotate(-90 116.6 108)">X3</text>
<text x="36.2" y="113">SW1</text>
<text x="59.9" y="113">Y3</text>
<text x="101" y="113">SW1</text>
<text x="124.7" y="113">Y3</text>
<text x="36.2" y="118.1">SW2</text>
<text x="59.9" y="118.1">Y1</text>
<text x="59.9" y="115.6">Y2</text>
<text x="101" y="118.1">SW2</text>
<text x="124.7" y="118.1">Y1</text>
<text x="124.7" y="115.6">Y2</text>
<text x="36.9" y="121.9">SH</text>
<text x="101.7" y="121.9">SH</text>
<text x="189.4" y="124.5">1</text>
<text x="198.3" y="124.5">2</text>
<text x="251.6" y="125.7">1</text>
<text x="260.5" y="125.7">2</text>
<text x="189.4" y="127">3</text>
<text x="189.4" y="129.5">5</text>
<text x="198.3" y="127">4</text>
<text x="198.3" y="129.5">6</text>
<text x="251.6" y="128.3">3</text>
<text x="251.6" y="130.8">5</text>
<text x="260.5" y="128.3">4</text>
<text x="260.5" y="130.8">6</text>
<text x="10.4" y="135.9">C</text>
<text x="188.9" y="137.2">11</text>
<text x="189.4" y="132.1">7</text>
<text x="189.4" y="134.6">9</text>
<text x="197.8" y="134.6">10</text>
<text x="197.8" y="137.2">12</text>
<text x="198.3" y="132.1">8</text>
<text x="251.6" y="133.3">7</text>
<text x="251.6" y="135.9">9</text>
<text x="260" y="135.9">10</text>
<text x="260.5" y="133.3">8</text>
<text x="285.4" y="135.9">C</text>
<text x="188.9" y="139.7">13</text>
<text x="188.9" y="142.2">15</text>
<text x="197.8" y="139.7">14</text>
<text x="197.8" y="142.2">16</text>
<text x="251.1" y="138.4">11</text>
<text x="251.1" y="141">13</text>
<text x="251.1" y="143.5">15</text>
<text x="260" y="138.4">12</text>
<text x="260" y="141">14</text>
<text x="260" y="143.5">16</text>
<text x="188.9" y="144.8">17</text>
<text x="188.9" y="147.3">19</text>
<text x="197.8" y="144.8">18</text>
<text x="197.8" y="147.3">20</text>
<text x="251.1" y="146">17</text>
<text x="251.1" y="148.6">19</text>
<text x="260" y="146">18</text>
<text x="260" y="148.6">20</text>
<text x="96.7" y="160">1</text>
<text x="105.6" y="160">2</text>
<text x="123.3" y="160">1</text>
<text x="132.2" y="160">2</text>
<text x="96.7" y="162.6">3</text>
<text x="96.7" y="165.1">5</text>
<text x="96.7" y="167.6">7</text>
<text x="105.6" y="162.6">4</text>
<text x="105.6" y="165.1">6</text>
<text x="105.6" y="167.6">8</text>
<text x="123.3" y="162.6">3</text>
<text x="123.3" y="165.1">5</text>
<text x="123.3" y="167.6">7</text>
<text x="132.2" y="162.6">4</text>
<text x="132.2" y="165.1">6</text>
<text x="132.2" y="167.6">8</text>
<text x="96.2" y="172.7">11</text>
<text x="96.7" y="170.2">9</text>
<text x="105.1" y="170.2">10</text>
<text x="105.1" y="172.7">12</text>
<text x="122.9" y="172.7">11</text>
<text x="123.3" y="170.2">9</text>
<text x="131.7" y="170.2">10</text>
<text x="131.7" y="172.7">12</text>
<text x="96.2" y="175.3">13</text>
<text x="96.2" y="177.8">15</text>
<text x="105.1" y="175.3">14</text>
<text x="105.1" y="177.8">16</text>
<text x="122.9" y="175.3">13</text>
<text x="122.9" y="177.8">15</text>
<text x="131.7" y="175.3">14</text>
<text x="131.7" y="177.8">16</text>
<text x="10.4" y="185.9">D</text>
<text x="96.2" y="180.3">17</text>
<text x="96.2" y="182.9">19</text>
<text x="105.1" y="180.3">18</text>
<text x="105.1" y="182.9">20</text>
<text x="122.9" y="180.3">17</text>
<text x="122.9" y="182.9">19</text>
<text x="131.7" y="180.3">18</text>
<text x="131.7" y="182.9">20</text>
<text x="285.4" y="185.9">D</text>
<text x="35" y="199.9">1</text>
<text x="85" y="199.9">2</text>
<text x="135" y="199.9">3</text>
<text x="185" y="199.9">4</text>
<text x="235" y="199.9">5</text>
<text x="285" y="199.9">6</text>
</g>
<g font-size="1.8" fill="#008484">
<text x="33.7" y="17.8">SW1</text>
<text x="31.5" y="20.1">SW_Push</text>
<text x="44.2" y="22.1">100</text>
<text x="44.6" y="19.8">R3</text>
<text x="87.6" y="22.7" transform="rotate(-90 87.6 22.7)">GND</text>
<text x="103.8" y="24">J3</text>
<text x="227.9" y="23.8">GND</text>
<text x="240.1" y="23.1">Conn_02x04_Odd_Even</text>
<text x="249.2" y="20.8">J7</text>
<text x="262.1" y="20.5">GND</text>
<text x="22.8" y="26.5" transform="rotate(-90 22.8 26.5)">GND</text>
<text x="56.5" y="27.7">C3</text>
<text x="83.9" y="24.3" transform="rotate(-90 83.9 24.3)">+5V</text>
<text x="104.4" y="26.3">I2C OLED 1</text>
<text x="260.7" y="28.9">27</text>
<text x="265.1" y="27.6">R15</text>
<text x="270.1" y="24.5">+3V3</text>
<text x="33.7" y="35.6">SW2</text>
<text x="56.7" y="30">100n</text>
<text x="128.4" y="33.2" transform="rotate(-90 128.4 33.2)">+5V</text>
<text x="134.6" y="31.5" transform="rotate(-90 134.6 31.5)">GND</text>
<text x="143.8" y="35.2">27</text>
<text x="148.7" y="34">R6</text>
<text x="177.9" y="33.2" transform="rotate(-90 177.9 33.2)">+5V</text>
<text x="184.1" y="31.5" transform="rotate(-90 184.1 31.5)">GND</text>
<text x="194.6" y="35.2">27</text>
<text x="199.5" y="34">R8</text>
<text x="227" y="31.3">+5V</text>
<text x="236.5" y="34">27</text>
<text x="236.5" y="31.4">27</text>
<text x="260.7" y="34">27</text>
<text x="260.7" y="31.4">27</text>
<text x="265.1" y="32.7">R17</text>
<text x="265.1" y="30.1">R16</text>
<text x="31.5" y="37.9">SW_Push</text>
<text x="44.2" y="39.9">100</text>
<text x="44.6" y="37.6">R4</text>
<text x="51.5" y="38.3">GND</text>
<text x="85.2" y="38.3" transform="rotate(-90 85.2 38.3)">+5V</text>
<text x="103.8" y="38">J5</text>
<text x="104.4" y="40.3">I2C OLED 2</text>
<text x="143.8" y="37.8">27</text>
<text x="148.7" y="36.5">R7</text>
<text x="159.7" y="38">J2</text>
<text x="160.1" y="40.3">Conn_01x08</text>
<text x="194.6" y="37.8">27</text>
<text x="199.5" y="36.5">R9</text>
<text x="210.5" y="38">J6</text>
<text x="210.9" y="40.3">Conn_01x08</text>
<text x="249.2" y="41.1">J8</text>
<text x="262.1" y="40.9">GND</text>
<text x="22.8" y="44.2" transform="rotate(-90 22.8 44.2)">GND</text>
<text x="56.5" y="45.5">C4</text>
<text x="56.7" y="47.8">100n</text>
<text x="85.8" y="45.7" transform="rotate(-90 85.8 45.7)">H5</text>
<text x="92.1" y="45.7" transform="rotate(-90 92.1 45.7)">H7</text>
<text x="98.5" y="45.7" transform="rotate(-90 98.5 45.7)">H9</text>
<text x="104.8" y="45.6" transform="rotate(-90 104.8 45.6)">H11</text>
<text x="227.9" y="44.1">GND</text>
<text x="240.1" y="43.5">Conn_02x04_Odd_Even</text>
<text x="265.1" y="47.9">R18</text>
<text x="270.1" y="44.8">+3V3</text>
<text x="85.8" y="53.4" transform="rotate(-90 85.8 53.4)">H6</text>
<text x="92.1" y="53.4" transform="rotate(-90 92.1 53.4)">H8</text>
<text x="98.5" y="53.3" transform="rotate(-90 98.5 53.3)">H10</text>
<text x="104.8" y="53.3" transform="rotate(-90 104.8 53.3)">H12</text>
<text x="125.4" y="49.1">TP1</text>
<text x="136.6" y="52" transform="rotate(-90 136.6 52)">H15</text>
<text x="142.9" y="52" transform="rotate(-90 142.9 52)">H16</text>
<text x="149.3" y="52" transform="rotate(-90 149.3 52)">H17</text>
<text x="155.6" y="52" transform="rotate(-90 155.6 52)">H18</text>
<text x="176.2" y="49.1">TP2</text>
<text x="187.4" y="52" transform="rotate(-90 187.4 52)">H19</text>
<text x="193.7" y="52" transform="rotate(-90 193.7 52)">H20</text>
<text x="200.1" y="52" transform="rotate(-90 200.1 52)">H21</text>
<text x="206.4" y="52" transform="rotate(-90 206.4 52)">H22</text>
<text x="227" y="51.6">+5V</text>
<text x="236.5" y="51.7">27</text>
<text x="260.7" y="49.2">27</text>
<text x="260.7" y="51.7">27</text>
<text x="265.1" y="50.5">R19</text>
<text x="265.1" y="53">R20</text>
<text x="51.5" y="56.1">GND</text>
<text x="236.5" y="54.3">27</text>
<text x="260.7" y="54.3">27</text>
<text x="258.6" y="74">+3V3</text>
<text x="26.5" y="81.8">100</text>
<text x="26.8" y="79.5">R1</text>
<text x="91.2" y="81.8">100</text>
<text x="91.6" y="79.5">R5</text>
<text x="168.5" y="79.1">+3V3</text>
<text x="263.6" y="83.6">D1</text>
<text x="276.3" y="83.6">D2</text>
<text x="38.7" y="87.4">C1</text>
<text x="38.9" y="89.7">100n</text>
<text x="103.5" y="87.4">C7</text>
<text x="103.7" y="89.7">100n</text>
<text x="174.4" y="86">100</text>
<text x="179.3" y="86">R2</text>
<text x="189.8" y="88.7">C2</text>
<text x="222.2" y="90" transform="rotate(-90 222.2 90)">GND</text>
<text x="263.4" y="85.9">LED</text>
<text x="276.1" y="85.9">LED</text>
<text x="190" y="91">4.7uF</text>
<text x="218.5" y="91.6" transform="rotate(-90 218.5 91.6)">+5V</text>
<text x="238.3" y="93.6">PROG</text>
<text x="238.5" y="91.3">J1</text>
<text x="262.4" y="95">R14</text>
<text x="275.1" y="95">R21</text>
<text x="33.7" y="98">GND</text>
<text x="69.2" y="97.6">C5</text>
<text x="69.4" y="99.9">100n</text>
<text x="98.5" y="98">GND</text>
<text x="133.9" y="97.6">C8</text>
<text x="134.2" y="99.9">100n</text>
<text x="184.9" y="100.6">GND</text>
<text x="262.5" y="97.3">100</text>
<text x="275.2" y="97.3">100</text>
<text x="64.2" y="109.5">GND</text>
<text x="129" y="109.5">GND</text>
<text x="258.5" y="108.2">GND</text>
<text x="271.2" y="108.2">GND</text>
<text x="183" y="116.5">PWR_FLAG</text>
<text x="193.3" y="119.9">J4</text>
<text x="73" y="120.4">C6</text>
<text x="73.2" y="122.7">100n</text>
<text x="137.7" y="120.4">C9</text>
<text x="138" y="122.7">100n</text>
<text x="184.3" y="122.2">Conn_02x10_Odd_Even</text>
<text x="246.5" y="123.5">Conn_02x10_Odd_Even</text>
<text x="255.6" y="121.2">J9</text>
<text x="32.5" y="129.8">GND</text>
<text x="65.5" y="131.1">GND</text>
<text x="97.2" y="129.8">GND</text>
<text x="130.3" y="131.1">GND</text>
<text x="180.3" y="126.8" transform="rotate(-90 180.3 126.8)">GND</text>
<text x="271.8" y="127.8" transform="rotate(-90 271.8 127.8)">GND</text>
<text x="243.8" y="143.3" transform="rotate(-90 243.8 143.3)">GND</text>
<text x="214.7" y="149.4">PWR_FLAG</text>
<text x="228.5" y="145" transform="rotate(-90 228.5 145)">+3V3</text>
<text x="231.2" y="145" transform="rotate(-90 231.2 145)">+5V</text>
<text x="231.2" y="149.4">PWR_FLAG</text>
<text x="100.1" y="155.4">J10</text>
<text x="126.8" y="155.4">J11</text>
<text x="91.5" y="157.8">Conn_02x10_Odd_Even</text>
<text x="118.2" y="157.8">Conn_02x10_Odd_Even</text>
<text x="261.8" y="160.8">H13</text>
<text x="269.5" y="160.8">H14</text>
<text x="23.1" y="164.9">H1</text>
<text x="23.4" y="167.2">MountingHole</text>
<text x="23.1" y="171.2">H2</text>
<text x="23.4" y="173.5">MountingHole</text>
<text x="23.1" y="177.6">H3</text>
<text x="23.4" y="179.9">MountingHole</text>
<text x="23.1" y="183.9">H4</text>
<text x="23.4" y="186.2">MountingHole</text>
</g>
<g font-size="1.8" fill="#0000c2">
<text x="76.2" y="17.8">I2C displays</text>
<text x="90.2" y="17.8">I2C Display 1</text>
<text x="120.6" y="17.8">SPI Displays</text>
<text x="242.6" y="17.8">Expansion port 1</text>
<text x="20.3" y="19">Buttons</text>
<text x="138.4" y="25.4">SPI Display 1</text>
<text x="188" y="25.4">SPI Display 2</text>
<text x="90.2" y="31.7">I2C Display 2</text>
<text x="242.6" y="38.1">Expansion port 2</text>
<text x="21.6" y="74.9">Joysticks</text>
<text x="215.9" y="74.9">Programming header</text>
<text x="167.6" y="116.8">ESP</text>
<text x="184.1" y="128.3">NC</text>
<text x="184.1" y="143.5">NC</text>
<text x="88.9" y="149.9">Prototyping area</text>
<text x="16.5" y="161.3">Mech</text>
</g>
<g font-size="1.8">
<text x="62.2" y="24.1">But_A</text>
<text x="88.9" y="25.4">I2C_SCL</text>
<text x="88.9" y="27.9">I2C_SDA</text>
<text x="132.1" y="34.3">SPI_CLK</text>
<text x="181.6" y="34.3">SPI_CLK</text>
<text x="224.8" y="33">DAC_1</text>
<text x="271.8" y="33">I2C_SCL</text>
<text x="271.8" y="30.5">I2C_SDA</text>
<text x="62.2" y="41.9">But_B</text>
<text x="88.9" y="39.4">I2C_SCL</text>
<text x="88.9" y="41.9">I2C_SDA</text>
<text x="132.1" y="41.9">DC</text>
<text x="132.1" y="39.4">DISP_RST_1</text>
<text x="132.1" y="36.8">SPI_MOSI</text>
<text x="181.6" y="41.9">DC</text>
<text x="181.6" y="39.4">DISP_RST_2</text>
<text x="181.6" y="36.8">SPI_MOSI</text>
<text x="132.1" y="44.4">SPI_CS_1</text>
<text x="181.6" y="44.4">SPI_CS_2</text>
<text x="224.8" y="53.3">DAC_2</text>
<text x="271.8" y="50.8">I2C_SDA</text>
<text x="271.8" y="53.3">I2C_SCL</text>
<text x="273" y="77.5">LED</text>
<text x="44.4" y="83.8">But_JOYST_A</text>
<text x="109.2" y="83.8">But_JOYST_B</text>
<text x="195.6" y="82.5">3V3_REF</text>
<text x="47" y="91.4">3V3_REF</text>
<text x="71.1" y="92.7">JOYST_A_X</text>
<text x="111.8" y="91.4">3V3_REF</text>
<text x="135.9" y="92.7">JOYST_B_X</text>
<text x="221" y="92.7">UART_TX</text>
<text x="221" y="95.2">UART_RX</text>
<text x="73.7" y="113">3V3_REF</text>
<text x="138.4" y="113">3V3_REF</text>
<text x="73.7" y="115.6">JOYST_A_Y</text>
<text x="138.4" y="115.6">JOYST_B_Y</text>
<text x="240" y="125.7">UART_TX</text>
<text x="209.5" y="129.5">DAC_1</text>
<text x="240" y="130.8">I2C_SCL</text>
<text x="240" y="128.3">UART_RX</text>
<text x="266.7" y="130.8">DAC_2</text>
<text x="174" y="132.1">JOYST_B_Y</text>
<text x="174" y="137.2">JOYST_A_Y</text>
<text x="174" y="134.6">JOYST_A_X</text>
<text x="209.5" y="134.6">DISP_RST_2</text>
<text x="209.5" y="137.2">SPI_CS_1</text>
<text x="209.5" y="132.1">SPI_CS_2</text>
<text x="238.8" y="135.9">DISP_RST_1</text>
<text x="240" y="133.3">I2C_SDA</text>
<text x="266.7" y="133.3">JOYST_B_X</text>
<text x="266.7" y="135.9">But_JOYST_B</text>
<text x="174" y="139.7">SPI_CLK</text>
<text x="209.5" y="139.7">But_JOYST_A</text>
<text x="240" y="138.4">DC</text>
<text x="266.7" y="143.5">But_A</text>
<text x="266.7" y="141">But_B</text>
<text x="266.7" y="138.4">LED</text>
<text x="209.5" y="144.8">SPI_MOSI</text>
</g>
<g font-size="1.8" fill="#008400">
<text x="240.9" y="32.7">R11</text>
<text x="240.9" y="30.1">R10</text>
<text x="240.9" y="50.5">R12</text>
<text x="240.9" y="53">R13</text>
</g>
<g font-size="1.1" fill="#008484">
<text x="49.9" y="116.5" transform="rotate(-90 49.9 116.5)">X_WIPER</text>
<text x="51.4" y="116.2">Y_WIPER</text>
<text x="114.7" y="116.5" transform="rotate(-90 114.7 116.5)">X_WIPER</text>
<text x="116.1" y="116.2">Y_WIPER</text>
<text x="42.9" y="122.5">SHIELD</text>
<text x="107.7" y="122.5">SHIELD</text>
<text x="43.6" y="128">JOYSTICK_W_BUTTON</text>
<text x="108.4" y="128">JOYSTICK_W_BUTTON</text>
</g>
</svg>
